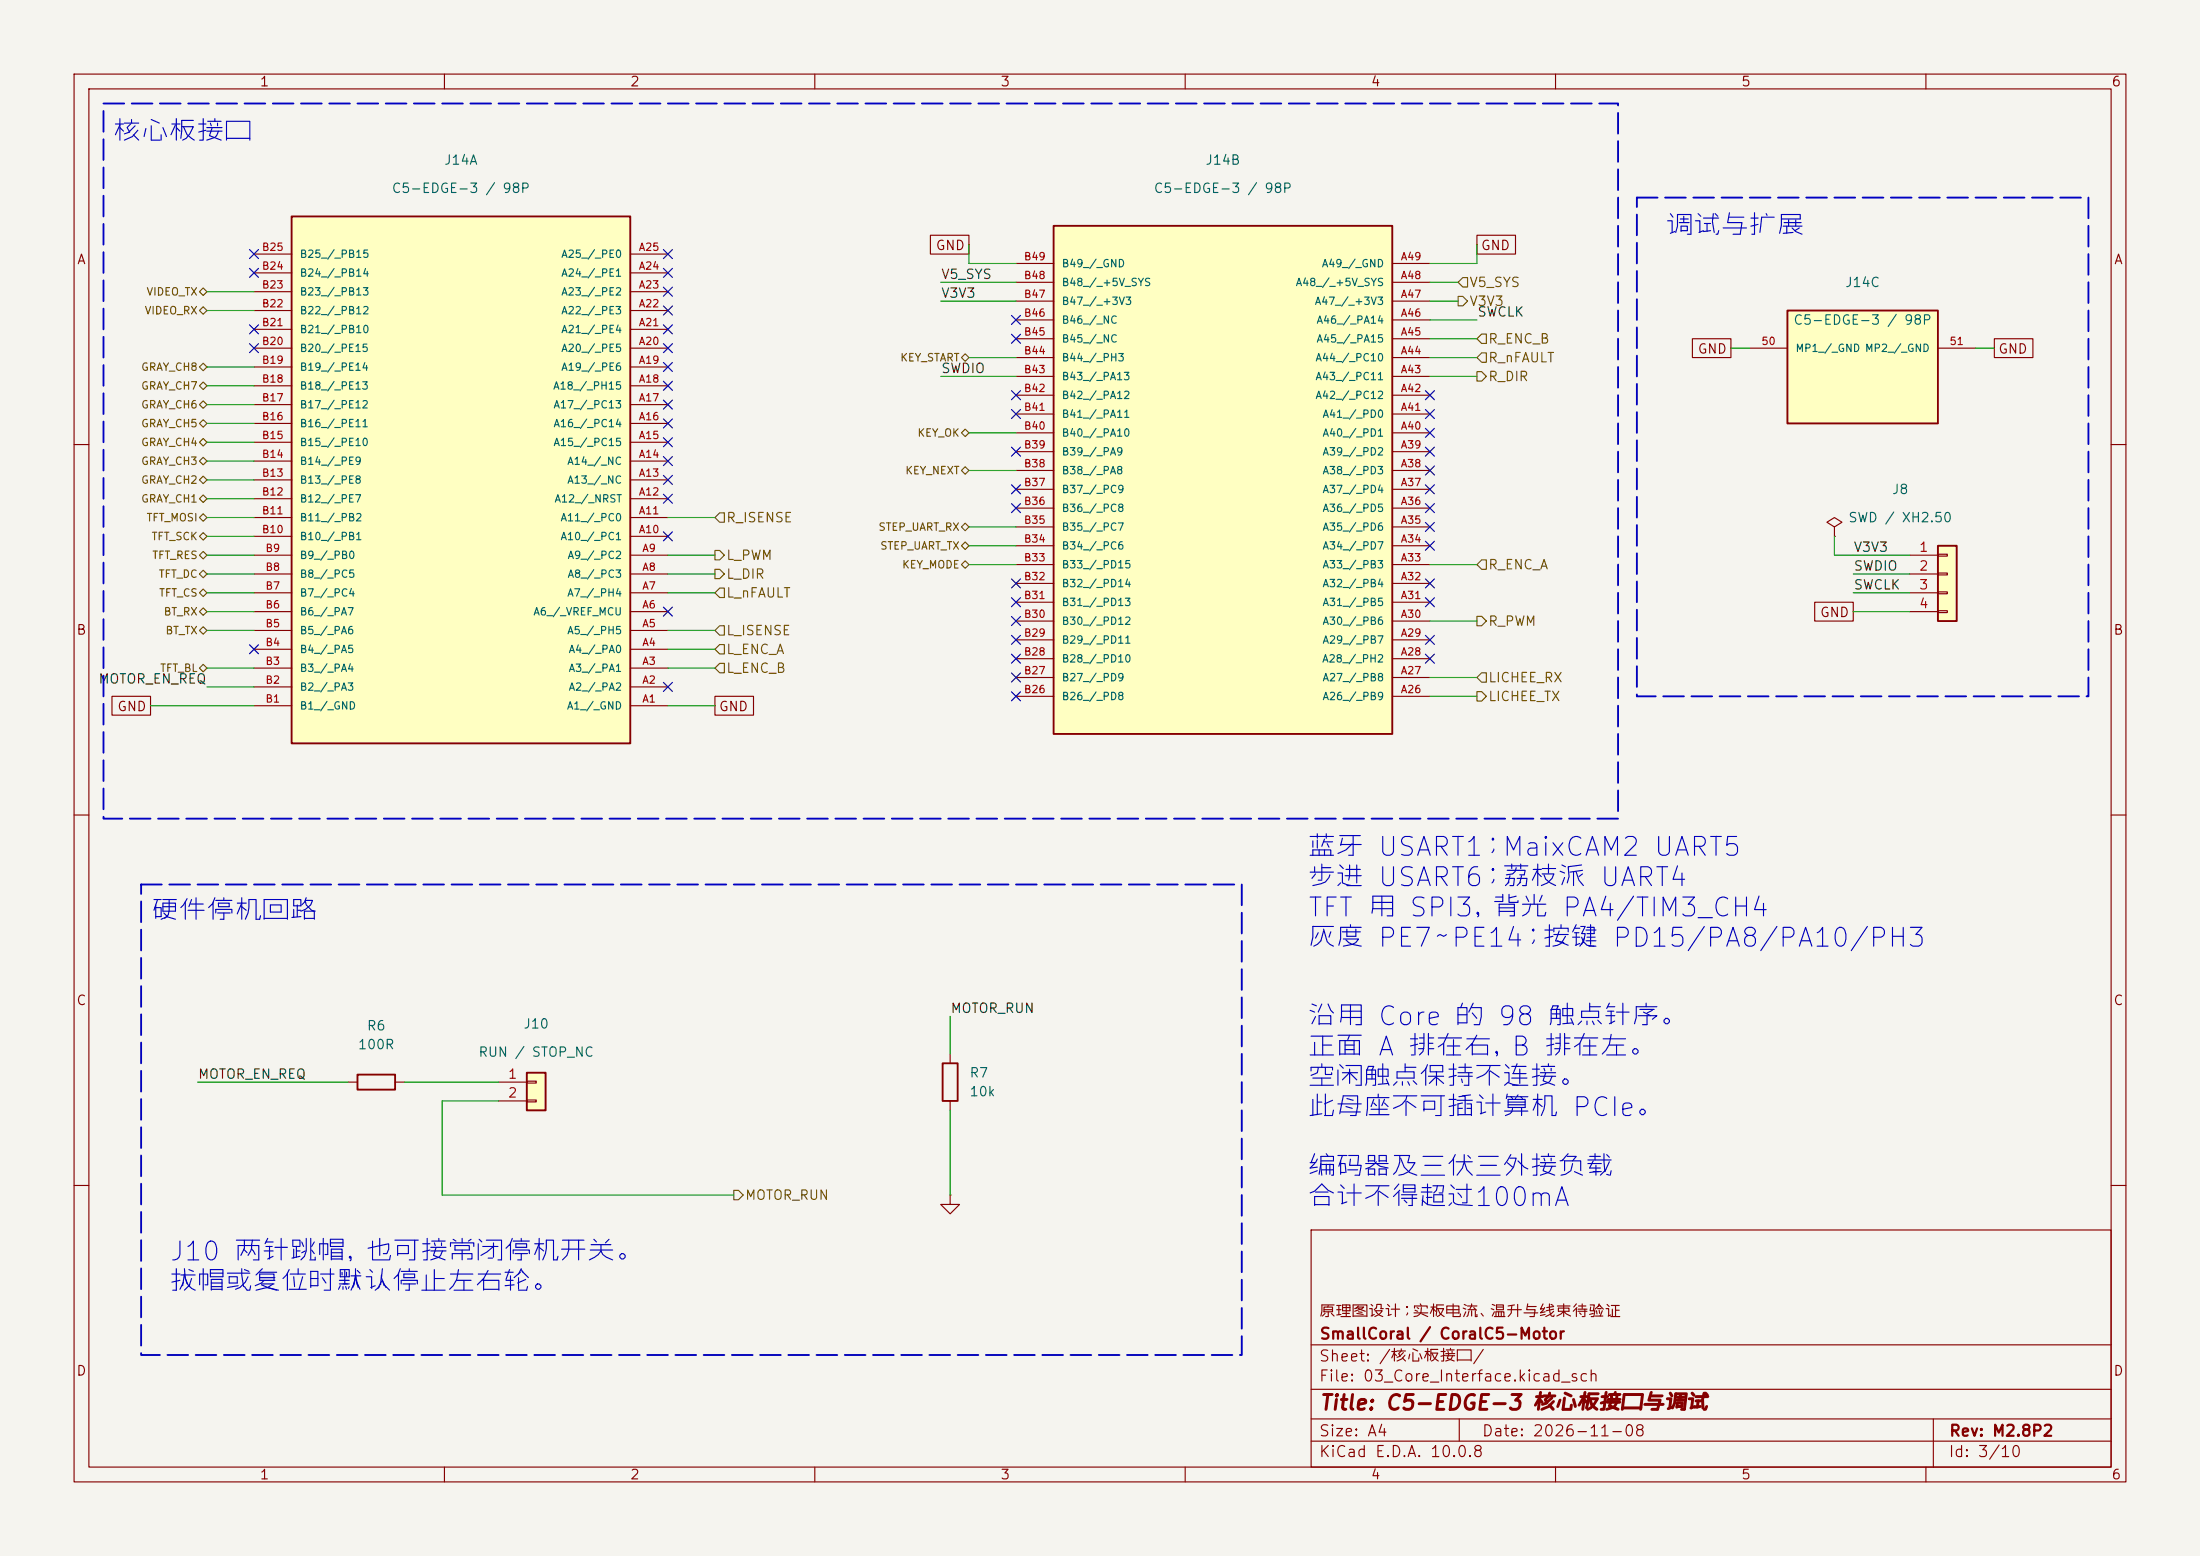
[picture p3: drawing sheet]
<svg xmlns="http://www.w3.org/2000/svg" width="297mm" height="210mm" viewBox="0 0 297 210" stroke-linecap="round" stroke-linejoin="round" font-family="sans-serif">
<path d="M0 0h297v210h-297z" fill="#f5f4ef" stroke="#f5f4ef" stroke-width=".14"/>
<g fill="none" stroke="#840000" stroke-width=".15">
<path d="M10 10h277v190h-277zM12 12h273v186h-273zM60 10v2M110 10v2M160 10v2M210 10v2M260 10v2M10 60h2M285 60h2M10 110h2M285 110h2M10 160h2"/>
<path d="M128.3 161.3v1.3h1.2l-1.2 1.2-1.3-1.2h1.3M128.3 161.3h.1M177 166h108v32h-108zM285 160h2M60 198v2M110 198v2M160 198v2M177 194.5h108M177 191.5h108M177 187.5h108M177 181.5h108M197 191.5v3"/>
<path d="M210 198v2M260 198v2M261 191.5v6.5"/>
</g>
<path d="M142.2 30.5h45.8v68.6h-45.8z" fill="#ffffc2"/>
<path d="M142.2 30.5h45.8v68.6h-45.8z" fill="none" stroke="#840000" stroke-width=".25"/>
<g fill="none" stroke="#840000" stroke-width=".15">
<path d="M137.2 38.1h5M137.2 35.6h5M188 38.1h5M188 35.6h5M137.2 58.4h5M137.2 55.9h5M137.2 53.3h5M137.2 50.8h5M137.2 48.3h5M137.2 45.7h5M137.2 43.2h5M137.2 40.6h5"/>
<path d="M188 58.4h5M188 55.9h5M188 53.3h5M188 50.8h5M188 48.3h5M188 45.7h5M188 43.2h5M188 40.6h5M137.2 78.7h5M137.2 76.2h5M137.2 73.7h5M137.2 71.1h5"/>
<path d="M137.2 68.6h5M137.2 66h5M137.2 63.5h5M137.2 61h5M188 78.7h5M188 76.2h5M188 73.7h5M188 71.1h5M188 68.6h5M188 66h5M188 63.5h5M188 61h5"/>
<path d="M137.2 94h5M137.2 91.4h5M137.2 88.9h5M137.2 86.4h5M137.2 83.8h5M137.2 81.3h5M188 94h5M188 91.4h5M188 88.9h5M188 86.4h5M188 83.8h5M188 81.3h5"/>
</g>
<path d="M39.4 29.2h45.7v71.1h-45.7z" fill="#ffffc2"/>
<path d="M39.4 29.2h45.7v71.1h-45.7z" fill="none" stroke="#840000" stroke-width=".25"/>
<g fill="none" stroke="#840000" stroke-width=".15">
<path d="M34.3 39.4h5.1M34.3 36.8h5.1M34.3 34.3h5.1M85.1 39.4h5.1M85.1 36.8h5.1M85.1 34.3h5.1M34.3 59.7h5.1M34.3 57.2h5.1M34.3 54.6h5.1M34.3 52.1h5.1M34.3 49.5h5.1M34.3 47h5.1"/>
<path d="M34.3 44.5h5.1M34.3 41.9h5.1M85.1 59.7h5.1M85.1 57.2h5.1M85.1 54.6h5.1M85.1 52.1h5.1M85.1 49.5h5.1M85.1 47h5.1M85.1 44.5h5.1M85.1 41.9h5.1M34.3 77.5h5.1M34.3 74.9h5.1"/>
<path d="M34.3 72.4h5.1M34.3 69.9h5.1M34.3 67.3h5.1M34.3 64.8h5.1M34.3 62.2h5.1M85.1 77.5h5.1M85.1 74.9h5.1M85.1 72.4h5.1M85.1 69.9h5.1M85.1 67.3h5.1M85.1 64.8h5.1M85.1 62.2h5.1"/>
<path d="M34.3 95.3h5.1M34.3 92.7h5.1M34.3 90.2h5.1M34.3 87.6h5.1M34.3 85.1h5.1M34.3 82.6h5.1M34.3 80h5.1M85.1 95.3h5.1M85.1 92.7h5.1M85.1 90.2h5.1M85.1 87.6h5.1M85.1 85.1h5.1"/>
<path d="M85.1 82.6h5.1M85.1 80h5.1"/>
</g>
<path d="M71.1 144.8h2.6v5.1h-2.6z" fill="#ffffc2"/>
<path d="M71.1 144.8h2.6v5.1h-2.6zM127.3 143.5h2v5.1h-2z" fill="none" stroke="#840000" stroke-width=".25"/>
<path d="M67.3 146.1h3.8M67.3 148.6h3.8M71.1 145.9h1.3v.3h-1.3zM71.1 148.5h1.3v.2h-1.3zM128.3 142.2v1.3M128.3 148.6v1.3" fill="none" stroke="#840000" stroke-width=".15"/>
<path d="M241.3 41.9h20.3v15.3h-20.3z" fill="#ffffc2"/>
<path d="M241.3 41.9h20.3v15.3h-20.3z" fill="none" stroke="#840000" stroke-width=".25"/>
<path d="M236.2 47h5.1M261.6 47h5.1M247.6 71.1l1.1-.6-1.1-.6-1 .6 1 .6v1.3M247.6 72.4h.1" fill="none" stroke="#840000" stroke-width=".15"/>
<path d="M261.6 73.7h2.6v10.1h-2.6z" fill="#ffffc2"/>
<path d="M261.6 73.7h2.6v10.1h-2.6zM48.3 145h5v2.1h-5z" fill="none" stroke="#840000" stroke-width=".25"/>
<g fill="none" stroke="#840000" stroke-width=".15">
<path d="M125.6 31.7h5.2v2.6h-5.2zM199.4 31.7h5.2v2.6h-5.2zM228.5 45.7h5.2v2.6h-5.2zM269.2 45.7h5.2v2.6h-5.2zM257.8 74.9h3.8M257.8 77.5h3.8M261.6 74.8h1.3v.3h-1.3zM261.6 77.3h1.3v.3h-1.3zM261.6 79.9h1.3v.2h-1.3zM15.1 94h5.2v2.5h-5.2zM96.5 94h5.2v2.5h-5.2zM245 81.3h5.2v2.5h-5.2z"/>
<path d="M257.8 80h3.8M257.8 82.6h3.8M261.6 82.4h1.3v.3h-1.3zM47 146.1h1.3M53.3 146.1h1.3"/>
</g>
<g fill="none" stroke="#725600" stroke-width=".15">
<path d="M26.9 39.4l.5-.5 .5 .5-.5 .5zM197.5 37.5h.6v1.2h-.6l-.7-.6zM26.9 49.5l.5-.5 .5 .5-.5 .5zM26.9 54.6l.5-.5 .5 .5-.5 .5zM26.9 57.2l.5-.6 .5 .6-.5 .5zM26.9 59.7l.5-.5 .5 .5-.5 .5zM26.9 52.1l.5-.5 .5 .5-.5 .5zM26.9 41.9l.5-.5 .5 .5-.5 .5zM129.8 48.3l.5-.5 .5 .5-.5 .5zM130.3 57.9l.5 .5-.5 .5-.5-.5zM196.8 40h.7l.6 .6-.6 .7h-.7zM199.4 50.2h.6l.7 .6-.7 .6h-.6z"/>
<path d="M200 45.1h.7v1.3h-.7l-.6-.7zM200 47.6h.7v1.3h-.7l-.6-.6zM26.9 72.4l.5-.5 .5 .5-.5 .5zM26.9 74.9l.5-.5 .5 .5-.5 .5zM26.9 67.3l.5-.5 .5 .5-.5 .5zM26.9 62.2l.5-.5 .5 .5-.5 .5zM26.9 69.9l.5-.6 .5 .6-.5 .5zM26.9 64.8l.5-.5 .5 .5-.5 .5zM26.9 77.5l.5-.5 .5 .5-.5 .5zM96.5 76.8h.7l.6 .7-.6 .6h-.7zM96.5 74.3h.7l.6 .6-.6 .7h-.7zM97.2 79.4h.6v1.2h-.6l-.7-.6z"/>
<path d="M97.2 69.2h.6v1.3h-.6l-.7-.6zM130.3 70.6l.5 .5-.5 .5-.5-.5zM130.3 73.2l.5 .5-.5 .5-.5-.5zM130.3 75.7l.5 .5-.5 .5-.5-.5zM130.3 63l.5 .5-.5 .5-.5-.5zM200 75.6h.7v1.2h-.7l-.6-.6zM26.9 80l.5-.5 .5 .5-.5 .5zM26.9 85.1l.5-.5 .5 .5-.5 .5zM26.9 82.6l.5-.6 .5 .6-.5 .5zM26.9 90.2l.5-.5 .5 .5-.5 .5zM97.2 89.5h.6v1.3h-.6l-.7-.6zM97.2 87h.6v1.3h-.6l-.7-.7z"/>
<path d="M97.2 84.5h.6v1.2h-.6l-.7-.6zM199.4 83.2h.6l.7 .6-.7 .7h-.6zM199.4 93.3h.6l.7 .7-.7 .6h-.6zM200 90.8h.7v1.3h-.7l-.6-.7zM99.1 160.7h.6l.6 .6-.6 .6h-.6z"/>
</g>
<g fill="none" stroke="#009600" stroke-width=".15">
<path d="M27.9 39.4h6.4M127 38.1h10.2M130.8 33v2.6h6.4M193 38.1h3.8M199.4 33v2.6h-6.4M27.9 59.7h6.4M27.9 41.9h6.4M27.9 49.5h6.4M27.9 57.2h6.4M27.9 54.6h6.4M27.9 52.1h6.4M127 50.8h10.2"/>
<path d="M127 40.6h10.2M130.8 58.4h6.4M130.8 48.3h6.4M193 50.8h6.4M193 48.3h6.4M193 40.6h3.8M193 43.2h6.4M193 45.7h6.4M233.7 47h2.5M266.7 47h2.5M27.9 74.9h6.4M27.9 72.4h6.4"/>
<path d="M27.9 77.5h6.4M27.9 69.9h6.4M27.9 67.3h6.4M27.9 64.8h6.4M27.9 62.2h6.4M90.2 74.9h6.3M90.2 77.5h6.3M90.2 69.9h6.3M130.8 63.5h6.4M130.8 73.7h6.4M130.8 71.1h6.4M130.8 76.2h6.4"/>
<path d="M193 76.2h6.4M247.6 72.4v2.5h10.2M250.2 77.5h7.6M20.3 95.3h14M27.9 80h6.4M27.9 92.7h6.4M27.9 85.1h6.4M27.9 82.6h6.4M27.9 90.2h6.4M90.2 80h6.3M90.2 95.3h6.3M90.2 85.1h6.3"/>
<path d="M90.2 90.2h6.3M90.2 87.6h6.3M193 94h6.4M193 83.8h6.4M193 91.4h6.4M250.2 80h7.6M250.2 82.6h7.6M128.3 137.2v5M26.7 146.1h20.3M54.6 146.1h12.7M67.3 148.6h-7.6v12.7h39.4M128.3 149.9v11.4"/>
</g>
<g fill="none" stroke="#000084" stroke-width=".15">
<path d="M33.7 36.2l1.2 1.2M33.7 33.7l1.2 1.2M34.9 36.2l-1.2 1.2M34.9 33.7l-1.2 1.2M89.6 33.7l1.2 1.2M89.6 36.2l1.2 1.2M89.6 38.8l1.2 1.2M90.8 33.7l-1.2 1.2M90.8 36.2l-1.2 1.2M90.8 38.8l-1.2 1.2M33.7 46.4l1.2 1.2M33.7 43.8l1.2 1.3"/>
<path d="M34.9 46.4l-1.2 1.2M34.9 43.8l-1.2 1.3M89.6 46.4l1.2 1.2M89.6 41.3l1.2 1.2M89.6 51.5l1.2 1.2M89.6 48.9l1.2 1.2M89.6 54l1.2 1.2M89.6 56.5l1.2 1.3M89.6 59.1l1.2 1.2M89.6 43.8l1.2 1.3M90.8 46.4l-1.2 1.2M90.8 41.3l-1.2 1.2"/>
<path d="M90.8 51.5l-1.2 1.2M90.8 48.9l-1.2 1.2M90.8 54l-1.2 1.2M90.8 56.5l-1.2 1.3M90.8 59.1l-1.2 1.2M90.8 43.8l-1.2 1.3M136.6 55.3l1.2 1.2M136.6 42.6l1.2 1.2M136.6 52.7l1.2 1.2M136.6 45.1l1.2 1.2M137.8 55.3l-1.2 1.2M137.8 45.1l-1.2 1.2"/>
<path d="M137.8 42.6l-1.2 1.2M137.8 52.7l-1.2 1.2M192.4 55.3l1.2 1.2M192.4 52.7l1.2 1.2M192.4 57.8l1.2 1.2M193.6 55.3l-1.2 1.2M193.6 52.7l-1.2 1.2M193.6 57.8l-1.2 1.2M89.6 61.6l1.2 1.2M89.6 71.8l1.2 1.2M89.6 66.7l1.2 1.2M89.6 64.2l1.2 1.2"/>
<path d="M90.8 61.6l-1.2 1.2M90.8 71.8l-1.2 1.2M90.8 66.7l-1.2 1.2M90.8 64.2l-1.2 1.2M136.6 60.4l1.2 1.2M136.6 78.1l1.2 1.2M136.6 68l1.2 1.2M136.6 65.4l1.2 1.2M137.8 60.4l-1.2 1.2M137.8 78.1l-1.2 1.2M137.8 68l-1.2 1.2M137.8 65.4l-1.2 1.2"/>
<path d="M192.4 60.4l1.2 1.2M192.4 78.1l1.2 1.2M192.4 68l1.2 1.2M192.4 62.9l1.2 1.2M192.4 65.4l1.2 1.2M192.4 73.1l1.2 1.2M192.4 70.5l1.2 1.2M193.6 60.4l-1.2 1.2M193.6 78.1l-1.2 1.2M193.6 68l-1.2 1.2M193.6 62.9l-1.2 1.2M193.6 65.4l-1.2 1.2"/>
<path d="M193.6 73.1l-1.2 1.2M193.6 70.5l-1.2 1.2M33.7 87l1.2 1.2M34.9 87l-1.2 1.2M89.6 92.1l1.2 1.2M89.6 81.9l1.2 1.3M90.8 92.1l-1.2 1.2M90.8 81.9l-1.2 1.3M136.6 80.7l1.2 1.2M136.6 83.2l1.2 1.2M136.6 93.4l1.2 1.2M136.6 90.8l1.2 1.2"/>
<path d="M136.6 88.3l1.2 1.2M136.6 85.8l1.2 1.2M137.8 80.7l-1.2 1.2M137.8 83.2l-1.2 1.2M137.8 93.4l-1.2 1.2M137.8 90.8l-1.2 1.2M137.8 88.3l-1.2 1.2M137.8 85.8l-1.2 1.2M192.4 85.8l1.2 1.2M192.4 88.3l1.2 1.2M192.4 80.7l1.2 1.2M193.6 85.8l-1.2 1.2"/>
<path d="M193.6 88.3l-1.2 1.2M193.6 80.7l-1.2 1.2"/>
</g>
<path d="M14 14h204.4v96.5h-204.4zM221 26.7h60.9v67.3h-60.9zM19 119.4h148.6v63.5h-148.6z" fill="none" stroke="#0000c2" stroke-width=".25" stroke-dasharray="2.8 1"/>
<g font-size="2.5" fill="#0000c2">
<text x="15.1" y="19.7">核心板接口</text>
<text x="224.6" y="32.4">调试与扩展</text>
<text x="176.4" y="116.2">蓝牙 USART1；MaixCAM2 UART5</text>
<text x="20.2" y="124.8">硬件停机回路</text>
<text x="176.4" y="120.3">步进 USART6；荔枝派 UART4</text>
<text x="176.4" y="124.4">TFT 用 SPI3，背光 PA4/TIM3_CH4</text>
<text x="176.4" y="128.5">灰度 PE7～PE14；按键 PD15/PA8/PA10/PH3</text>
<text x="176.4" y="139.1">沿用 Core 的 98 触点针序。</text>
<text x="176.4" y="143.2">正面 A 排在右，B 排在左。</text>
<text x="176.4" y="147.2">空闲触点保持不连接。</text>
<text x="176.4" y="151.3">此母座不可插计算机 PCIe。</text>
<text x="176.4" y="159.4">编码器及三伏三外接负载</text>
<text x="176.4" y="163.5">合计不得超过100mA</text>
<text x="22.7" y="170.8">J10 两针跳帽，也可接常闭停机开关。</text>
<text x="22.7" y="174.9">拔帽或复位时默认停止左右轮。</text>
</g>
<text font-size="2" fill="#840000" x="178" y="190.8">Title: C5-EDGE-3 核心板接口与调试</text>
<g font-size="1.5" fill="#840000">
<text x="178" y="178.1">原理图设计；实板电流、温升与线束待验证</text>
<text x="178" y="184.1">Sheet: /核心板接口/</text>
<text x="178" y="181.1">SmallCoral / CoralC5-Motor</text>
<text x="178" y="186.8">File: 03_Core_Interface.kicad_sch</text>
<text x="178" y="197">KiCad E.D.A. 10.0.8</text>
<text x="178" y="194.2">Size: A4</text>
<text x="200" y="194.2">Date: 2026-11-08</text>
<text x="263" y="197">Id: 3/10</text>
<text x="263" y="194.2">Rev: M2.8P2</text>
</g>
<g font-size="1.3" fill="#840000">
<text x="35" y="12">1</text>
<text x="85" y="12">2</text>
<text x="135" y="12">3</text>
<text x="185" y="12">4</text>
<text x="235" y="12">5</text>
<text x="285" y="12">6</text>
<text x="10.3" y="36">A</text>
<text x="126.2" y="34.1">GND</text>
<text x="199.8" y="34.1">GND</text>
<text x="285.3" y="36">A</text>
<text x="229.1" y="48">GND</text>
<text x="269.7" y="48">GND</text>
<text x="245.6" y="83.6">GND</text>
<text x="10.2" y="86">B</text>
<text x="285.2" y="86">B</text>
<text x="15.7" y="96.3">GND</text>
<text x="97" y="96.3">GND</text>
<text x="10.2" y="136">C</text>
<text x="285.2" y="136">C</text>
<text x="10.2" y="186">D</text>
<text x="285.2" y="186">D</text>
<text x="35" y="200">1</text>
<text x="85" y="200">2</text>
<text x="135" y="200">3</text>
<text x="185" y="200">4</text>
<text x="235" y="200">5</text>
<text x="285" y="200">6</text>
</g>
<g font-size="1.3" fill="#006464">
<text x="59.9" y="22.6">J14A</text>
<text x="162.6" y="22.6">J14B</text>
<text x="52.8" y="26.4">C5-EDGE-3 / 98P</text>
<text x="155.7" y="26.4">C5-EDGE-3 / 98P</text>
<text x="249" y="39.1">J14C</text>
<text x="242" y="44.1">C5-EDGE-3 / 98P</text>
<text x="249.4" y="70.8">SWD / XH2.50</text>
<text x="255.3" y="67">J8</text>
<text x="48.2" y="141.9">100R</text>
<text x="49.4" y="139.4">R6</text>
<text x="64.5" y="142.9">RUN / STOP_NC</text>
<text x="70.6" y="139.1">J10</text>
<text x="130.8" y="145.7">R7</text>
<text x="130.8" y="148.3">10k</text>
</g>
<g font-size="1.3" fill="#0f0f0f">
<text x="127" y="38">V5_SYS</text>
<text x="127" y="40.5">V3V3</text>
<text x="199.4" y="43.1">SWCLK</text>
<text x="127" y="50.7">SWDIO</text>
<text x="250.2" y="74.8">V3V3</text>
<text x="250.2" y="77.3">SWDIO</text>
<text x="250.2" y="79.9">SWCLK</text>
<text x="13.2" y="92.6">MOTOR_EN_REQ</text>
<text x="128.2" y="137">MOTOR_RUN</text>
<text x="26.6" y="145.9">MOTOR_EN_REQ</text>
</g>
<g font-size="1.3" fill="#725600">
<text x="198.3" y="39.1">V5_SYS</text>
<text x="198.3" y="41.6">V3V3</text>
<text x="200.8" y="46.7">R_ENC_B</text>
<text x="200.8" y="49.2">R_nFAULT</text>
<text x="200.8" y="51.8">R_DIR</text>
<text x="98" y="70.8">R_ISENSE</text>
<text x="98" y="75.9">L_PWM</text>
<text x="200.8" y="77.2">R_ENC_A</text>
<text x="98" y="81">L_nFAULT</text>
<text x="98" y="78.4">L_DIR</text>
<text x="98" y="88.6">L_ENC_A</text>
<text x="98" y="86.1">L_ISENSE</text>
<text x="200.8" y="84.8">R_PWM</text>
<text x="98" y="91.1">L_ENC_B</text>
<text x="200.8" y="92.4">LICHEE_RX</text>
<text x="200.8" y="94.9">LICHEE_TX</text>
<text x="100.5" y="162.3">MOTOR_RUN</text>
</g>
<g font-size="1.3" fill="#a90000">
<text x="259" y="74.8">1</text>
<text x="259" y="77.3">2</text>
<text x="259" y="79.9">3</text>
<text x="259" y="82.4">4</text>
<text x="68.5" y="145.9">1</text>
<text x="68.5" y="148.5">2</text>
</g>
<g font-size="1" fill="#a90000">
<text x="35.3" y="34.1">B25</text>
<text x="86.1" y="34.1">A25</text>
<text x="138.1" y="35.4">B49</text>
<text x="189" y="35.4">A49</text>
<text x="35.3" y="41.7">B22</text>
<text x="35.3" y="39.2">B23</text>
<text x="35.3" y="36.6">B24</text>
<text x="86.1" y="41.7">A22</text>
<text x="86.1" y="39.2">A23</text>
<text x="86.1" y="36.6">A24</text>
<text x="138.1" y="40.5">B47</text>
<text x="138.1" y="37.9">B48</text>
<text x="189" y="40.5">A47</text>
<text x="189" y="37.9">A48</text>
<text x="35.3" y="46.8">B20</text>
<text x="35.3" y="44.3">B21</text>
<text x="86.1" y="46.8">A20</text>
<text x="86.1" y="44.3">A21</text>
<text x="138.1" y="45.5">B45</text>
<text x="138.1" y="43">B46</text>
<text x="189" y="45.5">A45</text>
<text x="189" y="43">A46</text>
<text x="237.7" y="46.8">50</text>
<text x="263.1" y="46.8">51</text>
<text x="35.3" y="51.9">B18</text>
<text x="35.3" y="49.3">B19</text>
<text x="86.1" y="51.9">A18</text>
<text x="86.1" y="49.3">A19</text>
<text x="138.1" y="53.2">B42</text>
<text x="138.1" y="50.6">B43</text>
<text x="138.1" y="48.1">B44</text>
<text x="189" y="53.2">A42</text>
<text x="189" y="50.6">A43</text>
<text x="189" y="48.1">A44</text>
<text x="35.3" y="59.5">B15</text>
<text x="35.3" y="57">B16</text>
<text x="35.3" y="54.4">B17</text>
<text x="86.1" y="59.5">A15</text>
<text x="86.1" y="57">A16</text>
<text x="86.1" y="54.4">A17</text>
<text x="138.1" y="58.2">B40</text>
<text x="138.1" y="55.7">B41</text>
<text x="189" y="58.2">A40</text>
<text x="189" y="55.7">A41</text>
<text x="35.3" y="64.6">B13</text>
<text x="35.3" y="62">B14</text>
<text x="86.1" y="64.6">A13</text>
<text x="86.1" y="62">A14</text>
<text x="138.1" y="65.9">B37</text>
<text x="138.1" y="63.3">B38</text>
<text x="138.1" y="60.8">B39</text>
<text x="189" y="65.9">A37</text>
<text x="189" y="63.3">A38</text>
<text x="189" y="60.8">A39</text>
<text x="35.3" y="69.7">B11</text>
<text x="35.3" y="67.1">B12</text>
<text x="86.1" y="69.7">A11</text>
<text x="86.1" y="67.1">A12</text>
<text x="138.1" y="70.9">B35</text>
<text x="138.1" y="68.4">B36</text>
<text x="189" y="70.9">A35</text>
<text x="189" y="68.4">A36</text>
<text x="35.3" y="72.2">B10</text>
<text x="35.8" y="77.3">B8</text>
<text x="35.8" y="74.7">B9</text>
<text x="86.1" y="72.2">A10</text>
<text x="86.6" y="77.3">A8</text>
<text x="86.6" y="74.7">A9</text>
<text x="138.1" y="76">B33</text>
<text x="138.1" y="73.5">B34</text>
<text x="189" y="76">A33</text>
<text x="189" y="73.5">A34</text>
<text x="35.8" y="82.4">B6</text>
<text x="35.8" y="79.8">B7</text>
<text x="86.6" y="82.4">A6</text>
<text x="86.6" y="79.8">A7</text>
<text x="138.1" y="83.6">B30</text>
<text x="138.1" y="81.1">B31</text>
<text x="138.1" y="78.6">B32</text>
<text x="189" y="83.6">A30</text>
<text x="189" y="81.1">A31</text>
<text x="189" y="78.6">A32</text>
<text x="35.8" y="90">B3</text>
<text x="35.8" y="87.4">B4</text>
<text x="35.8" y="84.9">B5</text>
<text x="86.6" y="90">A3</text>
<text x="86.6" y="87.4">A4</text>
<text x="86.6" y="84.9">A5</text>
<text x="138.1" y="88.7">B28</text>
<text x="138.1" y="86.2">B29</text>
<text x="189" y="88.7">A28</text>
<text x="189" y="86.2">A29</text>
<text x="35.8" y="95.1">B1</text>
<text x="35.8" y="92.5">B2</text>
<text x="86.6" y="95.1">A1</text>
<text x="86.6" y="92.5">A2</text>
<text x="138.1" y="93.8">B26</text>
<text x="138.1" y="91.3">B27</text>
<text x="189" y="93.8">A26</text>
<text x="189" y="91.3">A27</text>
</g>
<g font-size="1" fill="#006464">
<text x="40.4" y="35">B25_/_PB15</text>
<text x="75.7" y="35">A25_/_PE0</text>
<text x="40.4" y="40.1">B23_/_PB13</text>
<text x="40.4" y="37.6">B24_/_PB14</text>
<text x="75.7" y="40.1">A23_/_PE2</text>
<text x="75.7" y="37.6">A24_/_PE1</text>
<text x="143.3" y="41.4">B47_/_+3V3</text>
<text x="143.3" y="38.9">B48_/_+5V_SYS</text>
<text x="143.3" y="36.3">B49_/_GND</text>
<text x="174.8" y="38.9">A48_/_+5V_SYS</text>
<text x="177.4" y="41.4">A47_/_+3V3</text>
<text x="178.4" y="36.3">A49_/_GND</text>
<text x="40.4" y="47.7">B20_/_PE15</text>
<text x="40.4" y="45.2">B21_/_PB10</text>
<text x="40.4" y="42.7">B22_/_PB12</text>
<text x="75.7" y="47.7">A20_/_PE5</text>
<text x="75.7" y="45.2">A21_/_PE4</text>
<text x="75.7" y="42.7">A22_/_PE3</text>
<text x="143.3" y="46.5">B45_/_NC</text>
<text x="143.3" y="43.9">B46_/_NC</text>
<text x="177.6" y="46.5">A45_/_PA15</text>
<text x="177.6" y="43.9">A46_/_PA14</text>
<text x="242.3" y="47.7">MP1_/_GND MP2_/_GND</text>
<text x="40.4" y="52.8">B18_/_PE13</text>
<text x="40.4" y="50.3">B19_/_PE14</text>
<text x="74.6" y="52.8">A18_/_PH15</text>
<text x="75.7" y="50.3">A19_/_PE6</text>
<text x="143.3" y="51.6">B43_/_PA13</text>
<text x="143.3" y="49">B44_/_PH3</text>
<text x="177.5" y="51.6">A43_/_PC11</text>
<text x="177.5" y="49">A44_/_PC10</text>
<text x="40.4" y="57.9">B16_/_PE11</text>
<text x="40.4" y="55.4">B17_/_PE12</text>
<text x="74.6" y="57.9">A16_/_PC14</text>
<text x="74.6" y="55.4">A17_/_PC13</text>
<text x="143.3" y="59.2">B40_/_PA10</text>
<text x="143.3" y="56.6">B41_/_PA11</text>
<text x="143.3" y="54.1">B42_/_PA12</text>
<text x="177.5" y="54.1">A42_/_PC12</text>
<text x="178.5" y="59.2">A40_/_PD1</text>
<text x="178.5" y="56.6">A41_/_PD0</text>
<text x="40.4" y="65.5">B13_/_PE8</text>
<text x="40.4" y="63">B14_/_PE9</text>
<text x="40.4" y="60.4">B15_/_PE10</text>
<text x="74.6" y="60.4">A15_/_PC15</text>
<text x="76.5" y="65.5">A13_/_NC</text>
<text x="76.5" y="63">A14_/_NC</text>
<text x="143.3" y="64.3">B38_/_PA8</text>
<text x="143.3" y="61.7">B39_/_PA9</text>
<text x="178.5" y="64.3">A38_/_PD3</text>
<text x="178.5" y="61.7">A39_/_PD2</text>
<text x="40.4" y="70.6">B11_/_PB2</text>
<text x="40.4" y="68.1">B12_/_PE7</text>
<text x="74.8" y="68.1">A12_/_NRST</text>
<text x="75.6" y="70.6">A11_/_PC0</text>
<text x="143.3" y="71.9">B35_/_PC7</text>
<text x="143.3" y="69.3">B36_/_PC8</text>
<text x="143.3" y="66.8">B37_/_PC9</text>
<text x="178.5" y="71.9">A35_/_PD6</text>
<text x="178.5" y="69.3">A36_/_PD5</text>
<text x="178.5" y="66.8">A37_/_PD4</text>
<text x="40.4" y="75.7">B9_/_PB0</text>
<text x="40.4" y="73.1">B10_/_PB1</text>
<text x="75.6" y="73.1">A10_/_PC1</text>
<text x="76.5" y="75.7">A9_/_PC2</text>
<text x="143.3" y="77">B33_/_PD15</text>
<text x="143.3" y="74.4">B34_/_PC6</text>
<text x="178.5" y="77">A33_/_PB3</text>
<text x="178.5" y="74.4">A34_/_PD7</text>
<text x="40.4" y="83.3">B6_/_PA7</text>
<text x="40.4" y="80.8">B7_/_PC4</text>
<text x="40.4" y="78.2">B8_/_PC5</text>
<text x="71.9" y="83.3">A6_/_VREF_MCU</text>
<text x="76.5" y="80.8">A7_/_PH4</text>
<text x="76.5" y="78.2">A8_/_PC3</text>
<text x="143.3" y="82">B31_/_PD13</text>
<text x="143.3" y="79.5">B32_/_PD14</text>
<text x="178.5" y="82">A31_/_PB5</text>
<text x="178.5" y="79.5">A32_/_PB4</text>
<text x="40.4" y="88.4">B4_/_PA5</text>
<text x="40.4" y="85.8">B5_/_PA6</text>
<text x="76.5" y="85.8">A5_/_PH5</text>
<text x="76.7" y="88.4">A4_/_PA0</text>
<text x="143.3" y="89.7">B28_/_PD10</text>
<text x="143.3" y="87.1">B29_/_PD11</text>
<text x="143.3" y="84.6">B30_/_PD12</text>
<text x="178.4" y="89.7">A28_/_PH2</text>
<text x="178.5" y="87.1">A29_/_PB7</text>
<text x="178.5" y="84.6">A30_/_PB6</text>
<text x="40.4" y="93.5">B2_/_PA3</text>
<text x="40.4" y="90.9">B3_/_PA4</text>
<text x="76.7" y="93.5">A2_/_PA2</text>
<text x="76.7" y="90.9">A3_/_PA1</text>
<text x="143.3" y="94.7">B26_/_PD8</text>
<text x="143.3" y="92.2">B27_/_PD9</text>
<text x="178.5" y="94.7">A26_/_PB9</text>
<text x="178.5" y="92.2">A27_/_PB8</text>
<text x="40.4" y="96">B1_/_GND</text>
<text x="76.4" y="96">A1_/_GND</text>
</g>
<g font-size="1" fill="#725600">
<text x="19.7" y="40.1">VIDEO_TX</text>
<text x="19.5" y="42.7">VIDEO_RX</text>
<text x="19" y="50.3">GRAY_CH8</text>
<text x="19" y="52.8">GRAY_CH7</text>
<text x="121.5" y="49">KEY_START</text>
<text x="19" y="55.4">GRAY_CH6</text>
<text x="19" y="57.9">GRAY_CH5</text>
<text x="123.8" y="59.2">KEY_OK</text>
<text x="19" y="60.5">GRAY_CH4</text>
<text x="19" y="63">GRAY_CH3</text>
<text x="19" y="65.5">GRAY_CH2</text>
<text x="122.1" y="64.3">KEY_NEXT</text>
<text x="19" y="68.1">GRAY_CH1</text>
<text x="19.7" y="70.6">TFT_MOSI</text>
<text x="118.5" y="71.9">STEP_UART_RX</text>
<text x="20.4" y="73.2">TFT_SCK</text>
<text x="20.5" y="75.7">TFT_RES</text>
<text x="118.7" y="74.4">STEP_UART_TX</text>
<text x="121.7" y="77">KEY_MODE</text>
<text x="21.3" y="78.2">TFT_DC</text>
<text x="21.4" y="80.8">TFT_CS</text>
<text x="22" y="83.3">BT_RX</text>
<text x="22.3" y="85.9">BT_TX</text>
<text x="21.5" y="90.9">TFT_BL</text>
</g>
</svg>
